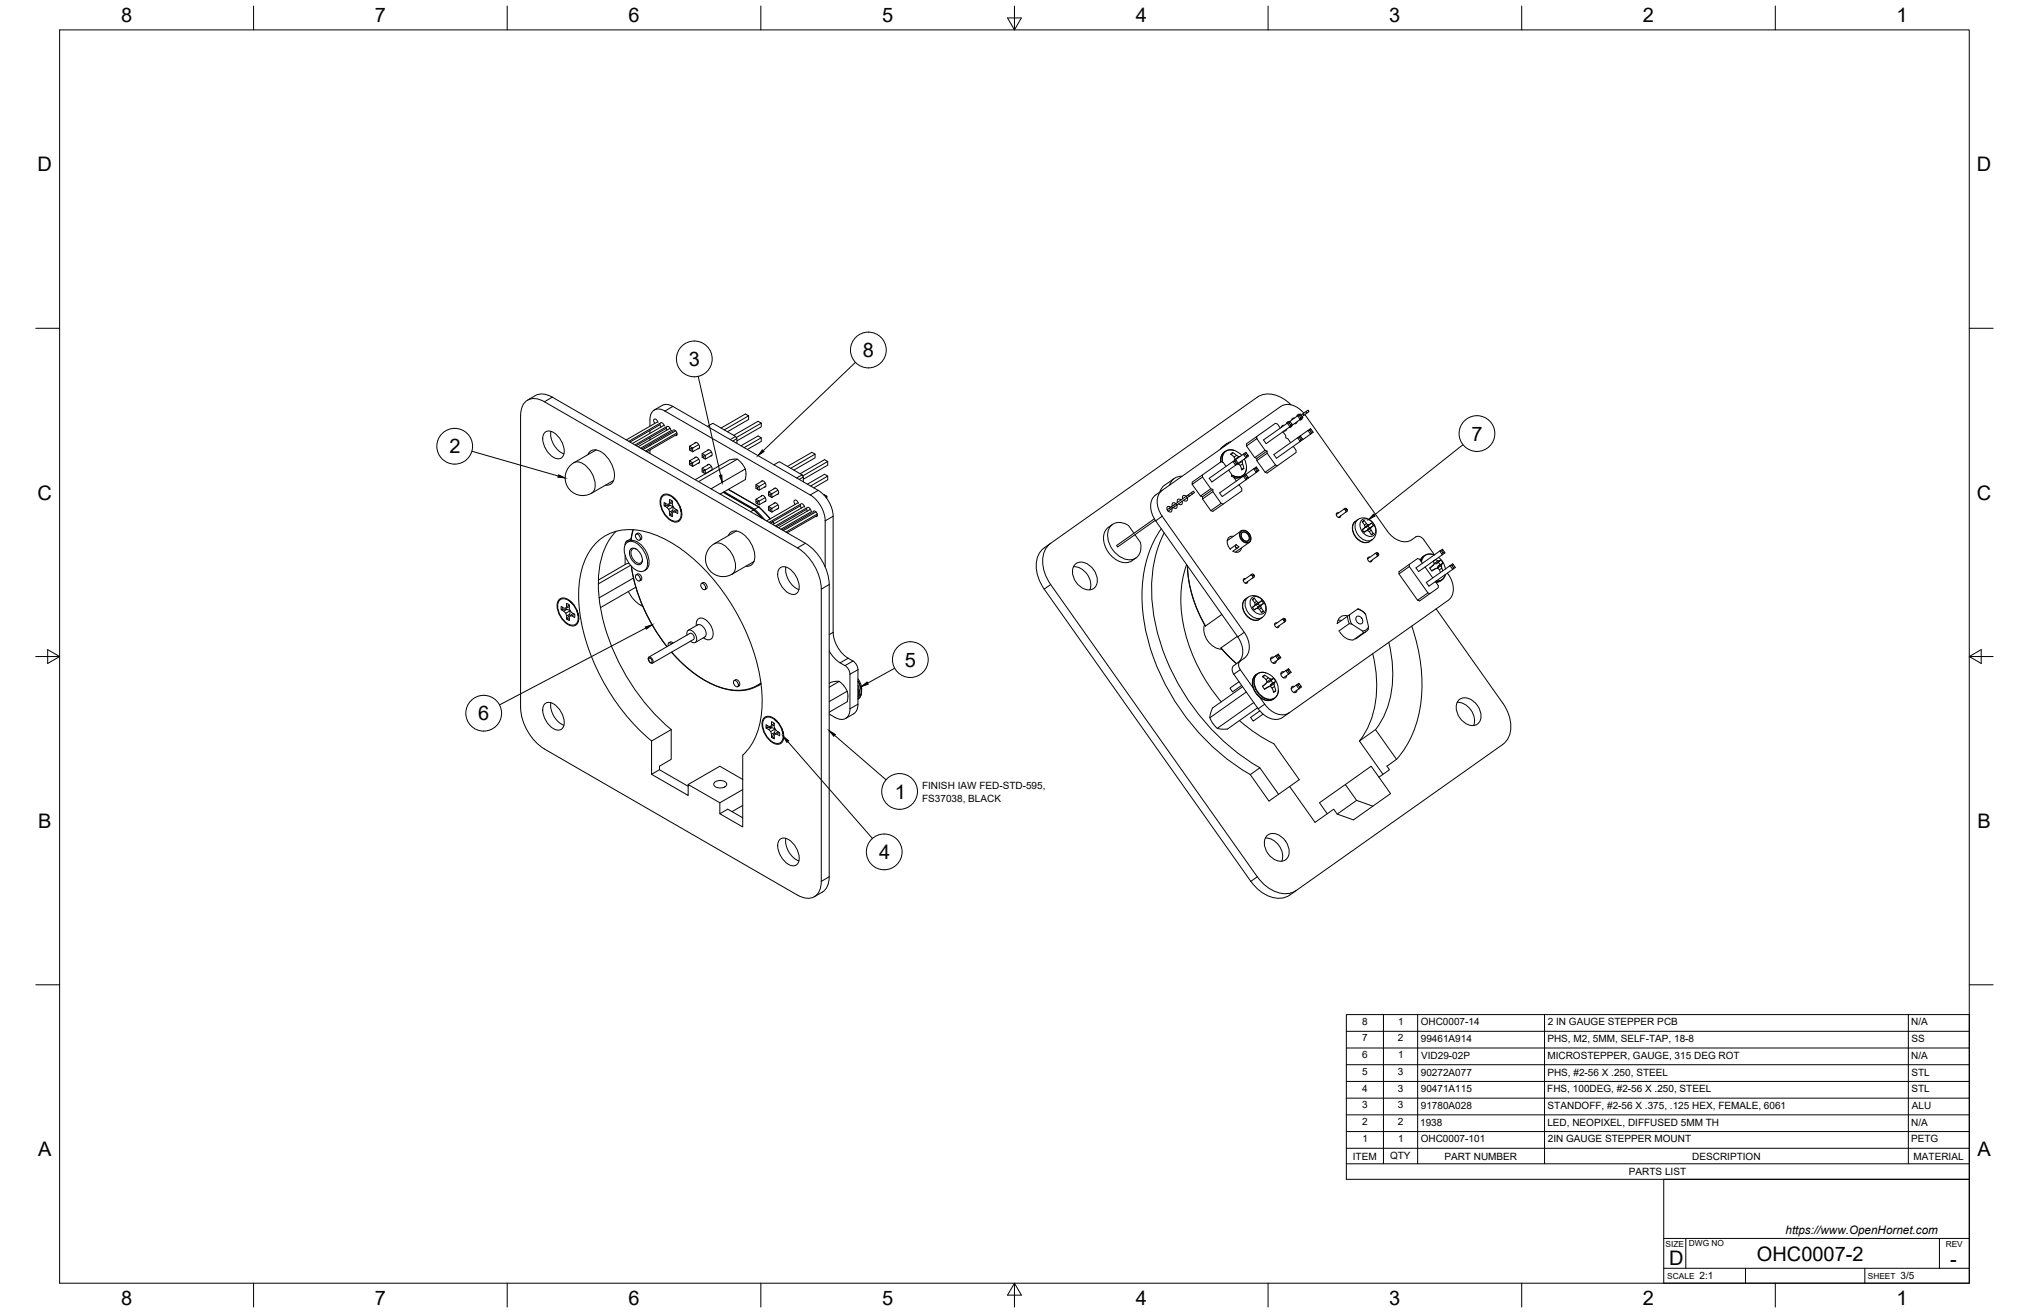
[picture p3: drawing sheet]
<svg xmlns="http://www.w3.org/2000/svg" width="864mm" height="559mm" viewBox="0 0 864 559" stroke-linecap="round" stroke-linejoin="round" font-family="sans-serif">
<!-- layer: Visible -->
<g fill="none" stroke="#000" stroke-width=".43">
<path d="M221.6 176.8v124.4M221.6 176.8a6.2 6.2 0 0 1 5.4-7.2 8.9 8.9 0 0 1 4.7 1.4l107.7 62.2a22.4 22.4 0 0 1 10.2 17.5v124.4a6.2 6.2 0 0 1-5.4 7.2 9 9 0 0 1-4.8-1.4l-107.7-62.1a22.5 22.5 0 0 1-10.1-17.6M224.5 170.3l3.4-2a7 7 0 0 1 7.2 .7l107.7 62.2a22.4 22.4 0 0 1 10.1 17.6v124.3a7.3 7.3 0 0 1-2.9 6.6l-3.4 2M276.6 178.6v2.8M276.6 178.6a3.9 3.9 0 0 1 1.9-4.1 3.9 3.9 0 0 1 4.5 .4l61.8 35.8M278.5 174.5l3.9-2.2 1.2-.2 2.1 .5 62.5 36.1a14 14 0 0 1 6.4 11v49.4a14.2 14.2 0 0 0 6.4 11M280 179.5l-13.4 7.7M280.1 179.7a1.1 1.1 0 0 0-.6-1.1 1.1 1.1 0 0 0-1.3 .1l.5 1.5M318.6 177v1.5l-9 5.2M548.7 179.5h-.6l-.5 .8M549 179.3l-11.2 7.9 1.1 1.6 10.1-7.1-1.1-1.6h.8l.6-.4M549 179.3l.8 1.2"/>
<path d="M549.5 172.3a12.1 12.1 0 0 0-13.4-3.8l-88.9 62.7M550.9 178h-.6l-.5 .7M552 179.5l-.2 .6-.9 .2M553.1 176.4h-.6l-.5 .8M553.1 177l.6 .8-.3 .7 1.1-.7-.3-.4M553.7 176.6l-.6 .4h-.8l1.1 1.5-3.3 2.4M553.7 176.7l.9-.6 .4 .6-.8 .6M554.2 177.9l-.2 .7-.9 .1M554.2 177.4l-.8-1.2-4.4 3.1M554.2 177.4l-.5 .4M554.6 176.1l1.3-.9 .4 .6-1.3 .9M554.9 175.8a7.8 7.8 0 0 0-9.8-2.8l-53.2 37.7"/>
<path d="M555.4 176.4l35.1 49.6a8.6 8.6 0 0 0 9.6 4.2l2.9-1.9 1.6 .2 1.4 1.2 4.5 6.4M555.9 175.2l.8-.7 .5 .7-.9 .6M232.1 183.9a4.4 4.4 0 0 1 5.6 2 8 8 0 0 1 1.8 8.4 3.5 3.5 0 0 1-5.4-.8 8.5 8.5 0 0 1-2.5-9.1zM234.5 183.6a9.5 9.5 0 0 0 5.5 9.6M244.3 196.9a7.5 7.5 0 0 0-2.8 10.3 7.5 7.5 0 0 0 10.3 2.7l9.4-5.4M250.2 193.5a3.4 3.4 0 0 1 5.3-1.4 12 12 0 0 1 5.7 12.2 3 3 0 0 1-3.5 2.2M253.6 191.5v.1M253.7 191.5l-9.4 5.4M276.6 183.2v1.3M276.6 186.3v.9M276.6 189.1v.6M276.6 191.5v1.5"/>
<path d="M280.8 180.8l-12.7 7.3M280.8 180.2l-13.2 7.6M282.7 181l-13.5 7.7M282.8 181.3a1.11 1.11 0 0 0-.6-1.2 1.11 1.11 0 0 0-1.2 .1l.4 1.5M283.5 182.4l-12.7 7.3M283.5 181.7l-13.2 7.7M285.2 182.3l-13.6 7.8M285.5 182.9a1.2 1.2 0 0 0-1.8-1.2l.2 1.3M285.9 183.7l-12.7 7.4M285.9 183.1l-13.3 7.6M286.4 184a.76 .76 0 0 1 .4-1.1 .76 .76 0 0 1 1 .7l.4 1.4-.3 .4-.6-.1M287.6 183.3l-13.9 8"/>
<path d="M288.1 184.3l-13.3 7.7M288.2 184.8l-12.9 7.5M293.5 196.2v.7l.6 .4 .7-.4v1.6l2.9-1.6M293.5 189.9v1.6l.6 .4M293.5 196.9v.8l.6 .4M294.1 191.1v.8l.7 .4M294.1 197.3v.8l.7 .4M295.7 188.7a1.35 1.35 0 0 1 1.5 0 1.35 1.35 0 0 1 .5 1.4l-.1 .7-.6 .2M295.7 194.9a1.35 1.35 0 0 1 1.5 0 1.35 1.35 0 0 1 .5 1.4l-.1 .7-.6 .2M296.3 188.3l-2.8 1.6 1.3 .8 2.6-1.5M296.3 194.5l-2.8 1.7 1.3 .7 2.6-1.5M297.7 190.6l-2.9 1.7v-1.6l-.7 .4-.6-.4"/>
<path d="M298.9 199.3v1.5l.6 .4M298.9 193v1.6l.6 .4M299.5 194.2v.8l.7 .4M301.1 191.8a1.35 1.35 0 0 1 1.5 0 1.35 1.35 0 0 1 .5 1.4l-.1 .7-.6 .2M301.1 198a1.35 1.35 0 0 1 1.5 0 1.35 1.35 0 0 1 .5 1.4l-.1 .6M301.1 181.5l2.3-1.4 9.7 5.7M301.7 197.6l-2.8 1.7 1.3 .7 2.6-1.5M301.7 191.4l-2.8 1.6 1.3 .8 2.6-1.5M303 200l-2.8 1.6v-1.6l-.7 .4-.6-.4M303 193.7l-2.8 1.7v-1.6l-.7 .4-.6-.4M306.9 182.2l10.4-6 1.3 .8-10.3 6M312.3 185.3l10.3-6 1.4 .8-10.6 6.1"/>
<path d="M313.1 185.8l.5 .9-1.7 1M313.1 185.8l-2.3 1.3M313.6 186.7v2M313.8 195.4l-16.5 9.6M315.4 189.7l7.2-4.2 1.4 .8-7.3 4.2M317.2 199.6l-14.6 8.4M324 186.3v1.6l-5.9 3.4M324 180.1v1.6l-10.4 5.9M329.4 197.8l2.3-1.3 9.7 5.6M335.2 198.5l10.3-6 1.4 .8-10.4 6M346.9 193.3v1.6l-9 5.2M352.3 196.4v1.6l-10.4 6"/>
<path d="M521.8 198.5l-1.2-1.7-.9-.3-7.9 5.6M522.3 188.7l-2 1.5-1 1.1M523.9 188l-1.6 .7-1.3 1.3M524.7 192.7l-.6 .8M524.7 192.7l1.6 1.1M524.7 192.7l-.9 .6 1.5 1.2M525.2 191.7l-2.4-.2-2.2 1.3-.9 1.7-.2 2.2M525.2 191.6l1.5 .7 1.8 1.5M525.3 194.5l.4 .9M525.6 196.4l.6 .8-.3 .8 1.1-.8M525.7 195.4l-.3 .6M525.9 195.6l-11.2 8 1.1 1.5 10.1-7.1-1.1-1.6h.8l.6-.4"/>
<path d="M525.9 195.6l.8 1.2M525.9 195.6h-.3M526.3 193.8l-1 .7M526.3 193.8l.9 .5M526.7 196.8l.3 .4M526.7 196.8l-.5 .4M526.9 197.4v.1M527.2 197.5l-.7 .1M527.2 197.5l.7 .6M527.7 194.3h-.5l-1.6 1.3M527.9 198.1l.6 1.9 .9-.7M528.7 196.4l-1.8 1 .1-.2"/>
<path d="M528.7 196.4l.2 1M528.8 195.9l-.1 .5M528.9 197.5l-1 .6M528.9 197.4l.5 1.9M529.4 199.3l-1 .3M529.6 195.3a5.9 5.9 0 0 1 .2 6.3l-1.5 1.3a3.8 3.8 0 0 1-3 .5M530 193.3l.6 .8-.3 .8 1.1-.8-.3-.4M530.5 188.9l4.4-3.1v.9l-4.4 3.1zM530.6 192.9l-.6 .4h-.8l1.1 1.6-3.3 2.3M531.1 193.7l-.8-1.2-4.4 3.1M531.1 193.7l-.5 .4M534.1 194.8l.8 .3v.9l3.6 5 .8 .3 4.4-3.1"/>
<path d="M534.4 199.5l.6 .8-.3 .8 1.1-.8-.3-.4-.5 .4M534.9 186.7l3.6 5-4.4 3.1-3.6-5M535 199.1l.5 .8M539.3 192l-4.4 3.1M539.3 192.9l-4.4 3.1M542.9 197.9l-4.4 3.1M544.9 182.2l-1.2-1.7-.8-.4-8 5.7M546.1 183.7l1.2 1.7v1l.8 .3 1.2 1.7M546.5 181.1h-.6l-.5 .7M547.6 182.6l-.4 .8h-.7M548.7 180.1l.6 .8-.3 .8 1.1-.8M549.8 181.1l-.2 .6-.9 .1"/>
<path d="M549.8 180.5l.3 .4M549.8 180.5l-.5 .4M550.4 190l1.2 1.7v.9l-7.9 5.6-.8-.3-3.6-5v-.9l-.8-.3M553.1 186.3l.6 .8-.3 .8 1.1-.8M553.4 185.5l4.4-3.1 .3 .4-.6 .4h-.8l1.1 1.6-3.3 2.3M553.4 185.5l-11.2 8 1.1 1.5 10.1-7.1-1.1-1.6h.8l.6-.4M553.4 185.5l.8 1.2M554.2 186.7l.3 .4M554.2 186.7l-.5 .4M557.5 183.2l.6 .8-.3 .8 1.1-.8-.2-.4-.6 .4M558.1 182.8l.6 .8M261.1 204.5h.1"/>
<path d="M282 210.7a4.5 4.5 0 0 1 5.7 2 8.1 8.1 0 0 1 1.9 8.5 3.6 3.6 0 0 1-5.5-.7 8.6 8.6 0 0 1-2.5-9.3zM282.2 211.1a4.2 4.2 0 0 1 5.4 1.8 7.6 7.6 0 0 1 1.7 8 3.4 3.4 0 0 1-5.1-.7 8.1 8.1 0 0 1-2.4-8.7zM282.7 213.9v1.4M282.7 215.3a3.3 3.3 0 0 1 2.3 3.9M282.7 213.9l1.9 .8 .4-.8M283.1 214.1l.1 1M283.1 215.1h2l1.3 .5M283.1 215.1l-.4 .2M285 213.9v-1.3l1.2 .7a3.2 3.2 0 0 0 2.2 3.9v1.3l-1.9-.7-.3 2.1-1.2-.7M285.1 215.1l-1.3 .8M285.4 218.9l-.4 .3M285.4 218.9l.8 .5"/>
<path d="M286.2 214l-1.6 .7M286.2 213.4l-1.2 .5M286.3 217.2l-1.3 .7M286.4 211.8l.8 .3M286.5 215.7l-1.9 1.1M286.5 211.9l1.6 1.3M286.5 215.8l-.2 1.4-.9 1.7M286.7 211.9l-.1 .1M286.8 212.1l.5 .2M287.8 216.9l-1.3 .9M288.3 217.2l-1 .7M289.5 215.6l.3 2"/>
<path d="M289.9 216.7l-.1 .5M289.9 217.4l-.1 .1M289.9 216.9l-.1 .8M295.9 204.2l14.6-8.5 2.7-.3a5.9 5.9 0 0 1 3.3 2.8l.7 1.4 .3 1.3-.3 3.2-10.7 6.2M299.5 200.4v.8l.7 .4M302.4 200.3h.1M307.9 209.5l13 7.5M310 208.2l13 7.6M321 217l-1.5 .8M321 217l3.6 3.7M321.8 212.5v.8l.6 .4 .7-.4v1.5l2.8-1.6M321.8 206.3v1.5l.6 .4"/>
<path d="M321.8 213.3v.8l.6 .3M322.4 207.4v.8l.7 .4M322.4 213.7v.7l.7 .4M323.1 215.8l-2.1 1.2M323.1 215.8l4.8 5M324 205a1.35 1.35 0 0 1 1.5 0 1.35 1.35 0 0 1 .5 1.4l-.1 .7-.6 .2M324 211.2a1.35 1.35 0 0 1 1.5 0 1.35 1.35 0 0 1 .5 1.5l-.1 .6-.6 .2M324.6 204.6l-2.8 1.7 1.3 .8 2.6-1.6M324.6 210.8l-2.8 1.7 1.3 .8 2.6-1.5M325.9 207l-2.8 1.6v-1.5l-.7 .3-.6-.3M327.1 215.6v1.6l.7 .4M327.1 209.4v1.5l.7 .4"/>
<path d="M327.8 216.8v.8l.7 .4M327.8 210.5v.8l.7 .4M329.4 208.1a1.35 1.35 0 0 1 1.5 0 1.35 1.35 0 0 1 .5 1.4l-.1 .7-.6 .2M329.4 214.3a1.35 1.35 0 0 1 1.5 .1 1.35 1.35 0 0 1 .5 1.4l-.1 .7-.6 .1M330 214l-2.9 1.6 1.4 .8 2.6-1.5M330 207.7l-2.9 1.7 1.4 .8 2.6-1.5M331.3 216.3l-2.8 1.7v-1.6l-.7 .4-.7-.4M331.3 210.1l-2.8 1.6v-1.5l-.7 .3-.7-.3M339.7 214l-13.4 7.7M339.8 214.2a1.1 1.1 0 0 0-.5-1.2 1.1 1.1 0 0 0-1.3 .2l.4 1.5M340.6 201.6l10.3-6 1.4 .8-10.6 6.2M340.6 215.3l-12.7 7.3"/>
<path d="M340.6 214.7l-13.3 7.6M341.4 202.1l.5 .9-1.7 1M341.4 202.1l-2.3 1.3M341.9 203v2M342.4 215.5l-13.5 7.7M342.5 215.8a1.11 1.11 0 0 0-.5-1.2 1.11 1.11 0 0 0-1.3 .1l.4 1.5M343.2 216.8l-12.7 7.4M343.2 216.2l-13.2 7.6M343.7 206.1l7.2-4.3 1.4 .8-7.3 4.2M344.9 210.6a14.1 14.1 0 0 1 6.3 11.1v19.6M345 216.7l-13.7 7.9M345.2 217.3a1.2 1.2 0 0 0-1.8-1.1l.2 1.3"/>
<path d="M345.6 218.2l-12.7 7.3M345.6 217.6l-13.2 7.6M346.1 218.5a.76 .76 0 0 1 .4-1.1 .76 .76 0 0 1 1 .7l.4 1.4-.3 .4-.6-.1M347.3 217.8l-13.9 8M347.9 218.8l-13.4 7.6M347.9 219.3l-12.9 7.5M350.7 210.7l1.3 .5-.6 .3M352 211.2l-.3 .7M352.3 202.6v1.6l-5.9 3.4M491.9 210.6a7.6 7.6 0 0 0-.7 9.9l35.6 50.6a8.6 8.6 0 0 1 .7 10.4l-.7 .6M494.7 208.7a7.6 7.6 0 0 0-.7 9.9l35.6 50.5a8.6 8.6 0 0 1 .7 10.4l-2.4 1.8M497.8 216.2l.4 .6-1 .8"/>
<path d="M497.8 216.2l-1 .8M498.3 215.9a1.03 1.03 0 0 0-1.6 .1 1.03 1.03 0 0 0 .5 1.6 .92 .92 0 0 0 1.3 .2 .92 .92 0 0 0 .2-1.3M498.7 215.6l.8-.6 .5 .6-.9 .6M498.7 215.6l.4 .6M498.7 215.6l-.9 .6M499 215.4a1.03 1.03 0 0 1 .7-1.5 1.03 1.03 0 0 1 1.2 1.1 .92 .92 0 0 1-.2 1.3 .92 .92 0 0 1-1.3-.3M499.1 216.2l-.9 .6M499.5 215l.9-.6 .4 .6-.8 .6M499.8 203.6l-4.6 3.3-1.5 2.4M500.6 214.2l4.3-3 .5 .6-4.4 3.1M502.7 212.8a.93 .93 0 0 0-1.3-.3 .93 .93 0 0 0-.2 1.3M503.1 213.4a.93 .93 0 0 1-.2 1.3 .93 .93 0 0 1-1.3-.3"/>
<path d="M503.1 202.7a5.1 5.1 0 0 0-5.3 3.8M505.3 211.8a.93 .93 0 0 1-.2 1.4 .93 .93 0 0 1-1.3-.3M505.8 210.6l1.3-1 .4 .6-1.3 1M505.8 210.6l-.9 .6a.93 .93 0 0 0-1.3-.2 .93 .93 0 0 0-.2 1.3M505.8 210.6l.4 .6M506.2 211.2l-.8 .6M507.1 209.6l.9-.6 .4 .6-.9 .6M507.4 205.2l4.4-3.1v.9l-4.4 3.1zM511 211.1l.8 .3v1l3.5 4.9 .9 .3 4.4-3.1M511.8 203l3.5 5-4.3 3.1-3.6-5M516.2 208.3l-4.4 3.1M516.2 209.3l-4.4 3.1"/>
<path d="M519.7 214.2l-4.4 3.1M522.9 200.1l1.3 1.7v.9l.8 .3 1.2 1.7M527.3 206.3l1.3 1.7v.9l-8 5.6-.9-.3-3.5-4.9v-1l-.9-.3M530 202.6l.6 .8-.3 .8 1.1-.8M530.3 201.8l4.4-3.1 .3 .4-.6 .4h-.8l1.1 1.6-3.3 2.3M530.3 201.8l-11.2 8 1.1 1.5 10.1-7.1-1.1-1.6h.8l.6-.4M530.3 201.8l.8 1.2M531.1 203l.3 .4M531.1 203l-.5 .4M569.8 218.3a.96 .96 0 0 0-1.1 .8 .96 .96 0 0 0 .8 1.1h.8l.3-.7M571.9 216.8l.7 .2M572.6 217l.3 .5-.1 .5"/>
<path d="M572.7 218l-3.1 2.2M573.2 216.6l.3 .8-.8 .6M573.2 216.6l-.7-.3-3.8 2.7M253.8 231a21.4 21.4 0 0 1 22.3-4.3 62.8 62.8 0 0 1 30 23 85.8 85.8 0 0 1 18.3 47.1 32.5 32.5 0 0 1-7 23.3l-1.3 1.3v30.5l-9.7-5.6v-4.6l-13.5-7.8v4.6l-15.6-9v-14.1a89 89 0 0 1-30.9-58.8 34.9 34.9 0 0 1 6.1-24.2zM262.2 226.1a30.9 30.9 0 0 0-7.5 23 86.9 86.9 0 0 0 21.4 51.9l4.6 5 5 4.5M266.1 231.7v.2M266.1 236.4v3.9M266.9 230.9a4.8 4.8 0 0 1 6.1 2.1 8.7 8.7 0 0 1 2 9.2 3.3 3.3 0 0 1-5.1-.2 10.2 10.2 0 0 1-3.9-9.9zM267.7 239.7l-1.1 .2-11.9 7M267.8 230.3l-1.2 .1-.5 1.3M268.5 233.6a3.3 3.3 0 0 1 4.1 2.1 3.3 3.3 0 0 1-.2 4.6 4.9 4.9 0 0 1-4.5-5.1zM268.5 229.9l-1.4 .8"/>
<path d="M268.6 229.2l-1.9 1.1M269.4 225.4l-.9 4.6a4.4 4.4 0 0 1 4.3 1.8 9.6 9.6 0 0 1 3 9.7l-1.6 1.4M270.6 227.4a1.59 1.59 0 0 1 1.6 .8 1.59 1.59 0 0 1-.1 1.8 1.85 1.85 0 0 1-1.5-2.6zM270.7 227.3a1.5 1.5 0 0 1 2.2 .5 1.5 1.5 0 0 1-.7 2.1M270.8 233.7a1.62 1.62 0 0 0-2 .2 1.62 1.62 0 0 0-.2 2 4.4 4.4 0 0 0 3.8 3.8l.7-.5 .3-1M310 228a3.4 3.4 0 0 1 5.2-1.4 12 12 0 0 1 5.8 12.2 3 3 0 0 1-3.5 2.2M313.4 226h-.1M313.4 226l-9.4 5.4a7.5 7.5 0 0 0-2.7 10.2 7.5 7.5 0 0 0 10.2 2.8l9.3-5.4M328.9 222l.7 .9M330.6 224.1v.1M447.2 231.2a11.1 11.1 0 0 0-5.1 15.2l2.3 4.3 88 124.4a14.2 14.2 0 0 0 14.4 6.9l2.1-1.1 2.8-1.9M447.2 231.2a10.5 10.5 0 0 0-2.8 11.8l1.1 2.9 1.7 2.9 88 124.3a14.2 14.2 0 0 0 14.4 6.9l2.1-1"/>
<path d="M473.5 223.2a6.8 6.8 0 0 0-3 9.7 9.8 9.8 0 0 0 9.7 6.5l3.4-2M482.6 226.9l-2.3-3.3a5.3 5.3 0 0 0-5.4-1.1 5.3 5.3 0 0 0-3.4 4.4 10.7 10.7 0 0 0 9.7 11.3 5.3 5.3 0 0 0 4.2-7.4l-2.3-3.2M491.3 220.8l-16 11.4 .4 .6 16-11.4M494.3 225a53.6 53.6 0 0 0-7.4 39.4 95.4 95.4 0 0 0 45.3 65.3M495.5 226.8a59.3 59.3 0 0 0-3.3 40.8 96 96 0 0 0 44.1 59.2M522.4 230.1l6.2-4.3h1.5l1.6 1.4 .7 1.8-.3 1.5-6.3 4.5M525 228.3a2.46 2.46 0 0 0-2.5 1.2 2.46 2.46 0 0 0 .2 2.7l1.1 1.6M526.2 231.8l-2.6 1.8M526.2 231.8l1.1 .8-.5 .6-.9-.3zM526.9 233.1l-2.2 1.5a2.24 2.24 0 0 0 3.7-1.4M528.7 226.7l-.4 .9 .4 1.6 1.1 1 1.4-.1M576.6 222.2l1.8-1.3 1.4-.5 1.8 .2 1.8 1 1.5 1.6 .7 2.1v2l-.8 1.7-2.1 1.6-1.2 .3-1.7-.2-1.8-1.1-1.4-1.6-.9-2.1 .1-2.4z"/>
<path d="M579.4 221.6a3.7 3.7 0 0 1 5.6 2 2.99 2.99 0 0 1-1.5 4.7 4.8 4.8 0 0 1-4.1-6.7zM580.6 221.5l1.6 1.8 1.5-.7M580.6 221.5l-.7 .8M580.7 221.5l-.9 .6 1.2 2.1-1.2 1.1 .4 .7 .5 .5 1.5-.7 1.5 1.8 .9-.6M580.8 224.7l-.9 .8M581.6 222.8l-.8 .6M581.6 225.8l-1.1 .6M582.1 225.3l-.3 .5M582.2 223.3l-1.3 1.1M582.2 223.9l.6 .8M582.8 223.3l-1.3 1.1-.6 .1M583.1 237.1a.96 .96 0 0 0-1.1 .9 .96 .96 0 0 0 .9 1l.8 .1 .3-.7"/>
<path d="M583.4 225l-1.5 .8M583.6 224.4l-1.5 .9 2.4-1.5-1.1 1.2 1.1 2-.9 .4M583.6 225.7l-.8 .6M583.7 222.6l-2.2 1.8M583.7 222.6l.9 1.1M585.2 235.6l.9 .5v.8M585.8 235.2l-3.7 2.6M585.8 235.2h.5l.5 .8-.7 .9M586.1 236.9l-3.1 2.2M605.4 239.7l-1.2-1.7-.8-.3-8 5.6v.9l8 11.2 .8 .4 4.4-3.2M610 238.8l.1 .1M610.1 238.9l.4 .8-.4 .8-1.5 1.3"/>
<path d="M610.5 236.2l-1.8-.4-1.4 .2-2 1.2-.7 1.3M611 238.1h.1M611.1 238.1l-1 .8M611.1 238.1l.9 .6M611.9 238.7l-1.5 1.3M612 238.7h.7M612.2 239.3l.7 1.1M612.3 237.2a7.6 7.6 0 0 1 2.9 4.9M612.6 238.7l.7-.3-2 1.5M612.6 238.7l-1.3 1.2-.9 .1M613.3 238.4l.9 1.2M614.2 239.6l-2.1 1.4"/>
<path d="M614.2 239.6l-.5 .5M614.2 234.1l-.6 .4h-.8l1.1 1.6-10.1 7.1-1.1-1.5 11.2-8 1.1 1.6-1.1 .8 .3-.8-.6-.8M614.7 234.9l-.5 .4M238.2 255a4.5 4.5 0 0 1 5.7 1.9 8.1 8.1 0 0 1 1.8 8.6 3.6 3.6 0 0 1-5.4-.8 8.6 8.6 0 0 1-2.6-9.3zM238.4 255.3a4.2 4.2 0 0 1 5.3 1.8 7.6 7.6 0 0 1 1.8 8.1 3.4 3.4 0 0 1-5.1-.8 8.1 8.1 0 0 1-2.4-8.7zM239.3 258.4v.9M239.3 259.3h2l1.3 .6M239.3 259.3l-.4 .2a3.3 3.3 0 0 1 2.3 3.9l.3-.3M241.2 258.1v-1.3l1.1 .7a3.2 3.2 0 0 0 2.3 3.9v1.4M241.2 258.1l-.4 .8-.8-.1-1.1-.7v1.4M241.3 259.3l-1.3 .8M242.3 258.2l-1.5 .7"/>
<path d="M242.3 257.6l-1.1 .5M242.6 256l.7 .4M242.7 259.9l-1.9 1.1M242.7 256.1l1.2 1.1M242.7 260l-.2 1.5-1 1.6M242.9 256.1l-.1 .1M243 256.3l.5 .2M244 257.1l.3 .3M245.6 259.8l.4 2M267.5 251.7a13.6 13.6 0 0 0 6.1 6.4M268.4 240.6l-13.8 7.9M268.7 240.9l1.9 8.8 3.5 9.5 4.9 9.1 4.9 6.9"/>
<path d="M269.6 246l-14.6 8.5M270.6 249.9l-15.1 8.7M270.6 244.7a1.59 1.59 0 0 1 1.6 .8 1.59 1.59 0 0 1-.1 1.8 1.85 1.85 0 0 1-1.5-2.6zM270.7 244.7a1.5 1.5 0 0 1 2.2 .5 1.5 1.5 0 0 1-.7 2M298.5 248.4a1.59 1.59 0 0 1 1.6 .8 1.59 1.59 0 0 1-.2 1.8 1.85 1.85 0 0 1-1.4-2.6zM298.6 248.3a1.5 1.5 0 0 1 2.1 .5 1.5 1.5 0 0 1-.7 2.1M332.1 241.7a4.4 4.4 0 0 1 5.6 1.9 8 8 0 0 1 1.8 8.5 3.5 3.5 0 0 1-5.4-.8 8.5 8.5 0 0 1-2.5-9.2zM334.5 241.3a9.5 9.5 0 0 0 5.5 9.6M456.9 241.2a7.7 7.7 0 0 1 7 9.8M457.5 240.3a5.1 5.1 0 0 1 7.3 1.4 6.2 6.2 0 0 1 .7 8.7 5.8 5.8 0 0 1-7.5-2.6 6.4 6.4 0 0 1-.5-7.5zM505.1 240.3a54.1 54.1 0 0 0 2.8 39.1 77.1 77.1 0 0 0 11.9 19.3M505.4 240.8l.7 7.1 1.3 5.7 2.6 6.9 3 5.9 7-4.9"/>
<path d="M529.8 255.2l1.9-1.3 1.6-.4 1.6 .2 1.9 1.1 1.4 1.7 .7 1.9-.1 2.1-.9 1.6-1.9 1.5-1.4 .4-1.4-.2-1.8-.9-1.4-1.6-1-2.4-.1-2.1zM530.2 246.3a.96 .96 0 0 0-1.1 .8 .96 .96 0 0 0 .8 1.1h.8l.3-.7M532.3 244.8l.7 .2M532.6 254.7a3.7 3.7 0 0 1 5.6 2 2.99 2.99 0 0 1-1.5 4.7 4.8 4.8 0 0 1-4.1-6.7zM533 245l.3 .5-.1 .5M533.2 246l-3.2 2.2M533.2 255.3l.7-.7 1.5 1.8 1.6-.7M533.6 244.6l.3 .8-.7 .6M533.6 244.6l-.7-.3-3.7 2.7M533.9 254.6l-.8 .6 1.1 2-1.1 1.2 .3 .6 .5 .6 1.5-.7 1.6 1.8 .8-.6M534 257.8l-.9 .8M534.8 255.9l-.8 .6"/>
<path d="M534.8 258.9l-1 .6M535.3 258.3l-.3 .6M535.4 256.4l-1.3 1.1M535.5 257l.6 .8M536 256.3l-1.3 1.2-.6 .1M536.6 258l-1.5 .9M536.8 258.8l-.8 .5M537 255.7l-2.3 1.8M537 255.7l.8 1.1M537.8 256.8l-1 .7-.2 .5 1.2 2.1M537.8 256.8l-2.5 1.5 1.5-.8M577.8 259.3l1.6 .5 1.9 1.7"/>
<path d="M599.8 240.2v.9l8 11.2 .8 .3 3.6-2.5v-.9l-1.2-1.7M599.8 241.1l-4.4 3.1M606.6 241.3l3.2 4.7M607.1 247.9l10.1-7.2 1.1 1.6-10.1 7.2zM607.8 252.3l-4.4 3.1M608.5 241.7l1 1.3 1.6-1M610.1 240.5l-1.6 1.2M611.1 242l-1.8 .9M611.1 241.9a1.7 1.7 0 0 1 2 1.8M611.3 259.1l28.3 40.2M611.7 241.8v.1M613.4 240.8l.3 1"/>
<path d="M613.6 240.1l-1.5 .9-.4 .8 1.7-1M613.6 241.8l-1 .7M613.7 241.8l.3 1.2M613.7 240.1l-.3 .7M615.2 244.5l-1.2 2.1-1.3 .9-1.5 .3M616 243.9a9 9 0 0 1 1.2 10.9l-68.5 48.6M618.6 240.3l-.6 .4M619.1 241.1l-.8-1.1-1.1 .7h.8l.6 .8-.3 .8 1.1-.8-.3-.4-.5 .4M241.5 263.1l.8 .5M242.5 261.4l-1.3 .7M243.9 261.1l-1.2 .9M244.5 261.4l-1.1 .7"/>
<path d="M244.6 262.8l-1.9-.8-.4 .8v1.3l-1.2-.7M246 260.9l-.1 .5M246.1 261.6l-.1 .1M246.1 261.1l-.1 .8M276.1 279.7a1.59 1.59 0 0 1 1.6 .8 1.59 1.59 0 0 1-.1 1.8 1.85 1.85 0 0 1-1.5-2.6zM284.6 273.6l1-.4 .9 .5M285.8 277.6l4.6 4.8 4.8 4 4.6 3.1 6.2 2.9 4.8 1.3 4.9 .2 4.4-.9 3.8-1.9M285.9 274.1a.83 .83 0 0 0-1.2-.5 .83 .83 0 0 0-.2 1.3M292.4 270.3a1.53 1.53 0 0 1 .7-2.1 1.53 1.53 0 0 1 2.1 .8 3.4 3.4 0 0 1 .8 4.4l-1.2 .1-.9-.6M295.2 272.2l-17.5 10.1M295.2 272.1a1.73 1.73 0 0 0-1.5-2.6l-17.5 10.2M297.1 265.9l-4.2 2.4"/>
<path d="M300.1 271.1l-4.2 2.4M352.9 277.1a15.1 15.1 0 0 0 7.2 6.5l.9 1 .7 1.7 .1 15.4a3.9 3.9 0 0 1-1.9 4.1 3.9 3.9 0 0 1-4.5-.5l-2.5-1.4M512.7 265.8a8.5 8.5 0 0 0 7.4 10.5M526.6 270.8l-6.9 5 6.6 6.7M537.8 260.1l-1 .4M542.1 279.7a1.06 1.06 0 0 0-1.3 .5 1.06 1.06 0 0 0 .3 1.4 1.06 1.06 0 0 0 1.2 .8 1.06 1.06 0 0 0 .9-1.1M543.5 265.1a.96 .96 0 0 0-1.1 .9 .96 .96 0 0 0 .9 1l.8 .1 .3-.7M544.3 278.7l.8 1.2-1.1 .8 .3-.8-.5-.8h-.9l1.1-.7 .3 .3-.5 .4M544.9 279.5l-.6 .4M545.6 263.6l.9 .5v.8M546.2 263.2l-3.7 2.6M546.2 263.2h.5l.5 .8-.7 .9"/>
<path d="M546.5 264.9l-3.1 2.2M569.5 263.9l1.4 .2M570.2 268.8a6.4 6.4 0 0 0 5.5 3.5M573.6 262.2l.7 3.2M573.7 262.1a3.2 3.2 0 0 0-4.4 3.2M574.3 265.4l1.1 .2 4.5 2.9 .4 .8-4.5 3.2M574.3 265.4l-4.5 3.2M574.5 261.6v1.7l.9 2.3M577.5 262.4a1.94 1.94 0 0 1 2.1 .7 1.94 1.94 0 0 1 0 2.3 1.94 1.94 0 0 1-2.1-.8 1.94 1.94 0 0 1 0-2.2zM580.7 260.9l.6 .6 1.1 5.8a1.98 1.98 0 0 1-2 2M580.7 260.8l-2.7-1.7-9 6.3M581.5 268.8l-4.5 3.2"/>
<path d="M582.5 266.7l-1 1.3-1.6 .5M584.3 278.2a45.2 45.2 0 0 1-3.7 34.3l-2 2.9M591.1 273.4a45.2 45.2 0 0 1-3.6 34.3l-2 2.8M600.9 266.5a65 65 0 0 1 .5 45.4l-3.1 6-3.9 5.3M232.1 299.4a4.4 4.4 0 0 1 5.6 1.9 8 8 0 0 1 1.8 8.5 3.5 3.5 0 0 1-5.4-.8 8.5 8.5 0 0 1-2.5-9.1zM234.5 299.1a9.5 9.5 0 0 0 5.5 9.6M276.3 280.1a1.08 1.08 0 0 1 1.1 .7 1.08 1.08 0 0 1-.3 1.2l-1-1zM312.4 289.7a1.59 1.59 0 0 1 1.6 .8 1.59 1.59 0 0 1-.2 1.8 1.85 1.85 0 0 1-1.4-2.6zM312.5 289.7a1.51 1.51 0 0 1 2.1 .5 1.51 1.51 0 0 1-.6 2.1M352.9 290.8l1.1-.5 2.6-.4a5.9 5.9 0 0 1 3.3 2.9l.9 2.4-.2 3.5-7.7 4.4M357.2 290l-4.3 2.5M360.6 294.2l-7.7 4.4"/>
<path d="M361 280.1a6.5 6.5 0 0 1 3.7 3.1l.5 1.8v14.7M365.2 288.9a6.5 6.5 0 0 1 .6 8.1l-.6 .5M365.2 299.7l-.2 1.5-.8 1.8-4.3 2.8M527.4 290.2l-3.9 2.7 1.1 1.5 3.9-2.7M527.9 281.3l-.7 1.3 .3 1.8 5.9 8.4M527.9 281.3l-3.1 2.3-.4 1 .1 1.1 .6 1.3 10.4 14.6a8.6 8.6 0 0 0 9.6 4.2l3.6-2.4M528.9 292.3l-12.8 9-1.1 3.2a6.1 6.1 0 0 0 2 4.3l.1 .1a4.9 4.9 0 0 0 4.5 1.4h.8l12.8-9.1M530.5 294.5l-15.6 11M533.6 299l-15.5 11M534 287.7l1.6-1.2 1.9-.4a7.5 7.5 0 0 1 6.4 9l-1.1 1.8-2 1.2-2.2-.1-2.2-1.1-1.7-1.6-1.4-3-.2-2.6zM536.2 296.8l2.1 2.9M538.2 287.4l-.6 .8"/>
<path d="M538.3 299.7a8.6 8.6 0 0 0 9.6 4.1l.8-.4M538.8 290.9l-1.4 1.3M538.8 290.9l-1.5 1.1 1 1.3M538.9 289.2l.4 .9-.4 .8M539.9 292.3l-1.8 .9M539.9 288.5l-1 .7M540.5 292.1v.1M540.7 289.1l-1.5 1.2M540.8 289h.7M540.8 289l-.9-.5a1.54 1.54 0 0 0-2.6-.5l1.6 1.2M540.8 280.7l2.1-1.6 1.1 1.6-2.1 1.5M541 289.7l.7 1"/>
<path d="M541.5 292.8a1.77 1.77 0 0 0-2.9 .3l-.3 .2M542.1 288.7l-2 1.6M542.1 288.7l-2 1.6h-.9M542.1 288.7l.9 1.3M542.2 291.1l.3 1M542.4 292.2l-1 .6 .7 1.9 .9-.7M542.4 290.5l-1.5 .8-.4 .8 1.7-1M542.5 292.1l.5 1.9M542.5 290.5l-.3 .6M543 290l-2.1 1.3M543 294l-1 .3M543 290l-.5 .5"/>
<path d="M545.2 286.9l2.1-1.5 1.1 1.5 .3-.7 .6-.4 .3 .4-3.3 2.3M546.5 285.9a1.06 1.06 0 0 0-1.3 .5 1.06 1.06 0 0 0 .3 1.4 1.06 1.06 0 0 0 1.2 .8 1.06 1.06 0 0 0 .9-1.1M548.2 285.4l.5-.4-.3-.4-1.1 .8h.9l.5 .8M548.7 285l.6 .8M550.9 292.2a1.06 1.06 0 0 0-1.3 .5 1.06 1.06 0 0 0 .3 1.3 1.06 1.06 0 0 0 1.2 .8 1.06 1.06 0 0 0 .9-1.1M552.6 291.6l.5 .8M553.1 291.2l.9 1.2-3.3 2.3M553.7 292l-.6 .4-.3 .8-1.1-1.6h.9l.5-.4-.3-.4-3.2 2.3M620.2 298.9a7.7 7.7 0 0 1 7 9.9M620.8 298.1a5.1 5.1 0 0 1 7.4 1.3 6.2 6.2 0 0 1 .6 8.8 5.8 5.8 0 0 1-7.5-2.7 6.4 6.4 0 0 1-.5-7.4zM639.6 299.3a14.2 14.2 0 0 1 1.7 15.8l-1.7 1.7-87.9 62.2M285.7 310.5v12.7l-5 2.9v1.5l12.2 7"/>
<path d="M285.7 310.5l-8.4 4.9M325.4 305.3a4.5 4.5 0 0 1 5.7 2 8.1 8.1 0 0 1 1.9 8.5 3.6 3.6 0 0 1-5.5-.8 8.6 8.6 0 0 1-2.5-9.2zM325.6 305.6a4.2 4.2 0 0 1 5.4 1.9 7.6 7.6 0 0 1 1.7 8 3.4 3.4 0 0 1-5.1-.7 8.1 8.1 0 0 1-2.4-8.7zM326.1 309.8a3.3 3.3 0 0 1 2.3 4M326.5 308.7v.9M326.5 309.6l2 .1 1.3 .5M326.5 309.6l-.4 .2M328.4 308.5v-1.3l1.1 .6a3.2 3.2 0 0 0 2.3 4v1.3l-1.9-.7-.4 .7v1.3l-1.1-.6M328.4 308.5l-.4 .7-1.9-.7v1.3M328.5 309.7l-1.3 .8M328.8 313.5l.7 .5M329.5 308.6l-1.5 .6"/>
<path d="M329.5 308l-1.1 .5M329.7 311.8l-1.3 .7M329.8 306.4l.8 .3M329.9 310.3l-1.9 1M329.9 306.4l1.6 1.3M329.9 310.3l-.2 1.5-1.3 2M330.1 306.5h-.1M330.2 306.7l.5 .2M331.2 311.4l-1.3 1M331.7 311.7l-1 .8M332.9 310.1v.4M332.9 310.6l.3 1.6"/>
<path d="M333.3 311.3l-.2 .5M333.3 312h-.1M333.3 311.5l-.1 .8M527.6 306.7l6.5 5.1 8.1 4.7 10.8 15.3-12.9 9.1-7.9-11.2M536.2 302.6l-3.9 2.7 1.1 1.6 4.2-3M578.6 315.4l10 14.1M585.4 310.5l9 12.7-4.1 2.9 1.1 1.5-4.5 3.2M585.4 310.5l-6.8 4.9M280.7 327.6l-3.4 1.9M304.1 333a3.8 3.8 0 0 1 5.1 .4 2.24 2.24 0 0 1-3 2l-1.6-.5a1.16 1.16 0 0 1-.5-1.9zM316.1 331.7l-9.7-5.6-13.5 7.8M316.1 336l-9.7 5.7"/>
<path d="M532.2 329.7l4-2.9 8 11.3M572.6 333.9l11-7.8 8.3 11.7-15.8 11.1-6.9-2.4-1.5-2.1-8 5.6-10.8-15.3M306.4 346.3l3.4-1.9 6.3 3.6M316.1 342.8l-4.5 2.6M332.1 357.1a4.4 4.4 0 0 1 5.6 2 8 8 0 0 1 1.8 8.4 3.5 3.5 0 0 1-5.4-.7 8.5 8.5 0 0 1-2.5-9.2zM334.5 356.8a9.5 9.5 0 0 0 5.5 9.6M538.6 356.7a7.7 7.7 0 0 1 6.9 9.8M539.1 355.8a5.1 5.1 0 0 1 7.4 1.4 6.2 6.2 0 0 1 .7 8.7 5.8 5.8 0 0 1-7.5-2.6 6.4 6.4 0 0 1-.6-7.5zM564.9 346.3l-3.3-4.6 11-7.8 4.8 6.7-8.2 5.9M577.4 340.6l6.9 2.5"/>
</g>
<!-- layer: Visible Narrow -->
<g fill="none" stroke="#000" stroke-width=".43">
<path d="M235.1 169l-3.4 2M286.4 173l-3.4 1.9M244.3 196.9a5.4 5.4 0 0 1 6.1 2.4 9.5 9.5 0 0 1 2.4 9.6l-1 1M521.1 192.4l-1.2 1.4-.3 2.8M521.6 192l-1.2 1.6-.3 1.4 .1 1.6M525.2 191.7a3.8 3.8 0 0 0-4.1 .9 3.8 3.8 0 0 0-.7 4.1M530.5 199.2a3.8 3.8 0 0 1-2.2 3.5 3.8 3.8 0 0 1-4.1-.7M307.8 209.5l13 7.5 3.4 3.5M308.3 209.3l12.9 7.4 4.4 4.6M309.9 208.3l13 7.5 4.9 5M348.2 208.7l-3.4 2M354.6 219.7l-3.4 2"/>
<path d="M494.6 219.7l-2.7 2M524.2 202.2l1.5 .7 1.4 .1 1.9-.6M528.4 202.8l-1.5 .6-1.7-.1M573.2 216.6l-.6 .4M573.4 216.9l-.7 .4M269.5 225.4l-.9 4.6M304 231.4a5.4 5.4 0 0 1 6.1 2.4 9.5 9.5 0 0 1 2.4 9.6l-1 1M328.8 222.1l.7 .8M342.8 231.2l-3.4 2M528.1 226.4a2.77 2.77 0 0 1 2.9-.1 2.77 2.77 0 0 1 1.4 2.6 1.89 1.89 0 0 1-1.3 2.1 1.89 1.89 0 0 1-2.3-1l-.9-1.6-.1-1.1zM528.2 226a3.2 3.2 0 0 0 0 3.6 3.2 3.2 0 0 0 3.5 1.2M528.7 226.7a2.23 2.23 0 0 1 2.5 .8 2.23 2.23 0 0 1 0 2.6"/>
<path d="M528.8 226.5a2.39 2.39 0 0 1 2.6 .9 2.39 2.39 0 0 1 0 2.8 2.39 2.39 0 0 1-2.6-.9 2.39 2.39 0 0 1 0-2.8zM576.9 221.8a5.2 5.2 0 0 0 1.3 7.8l1.4 .9 1.4 .4 2-.5M578 221.1a5.2 5.2 0 0 0 1.2 7.8l1.4 .9 1.5 .4 1.9-.5M586.5 235.5l-.6 .4M586.7 235.7l-.6 .4M605.8 236.8l-1.2 1.7M606.4 236.4l-1 1.1-.5 1.5M610 236a3.5 3.5 0 0 0-5 3.1M268.8 241a72.4 72.4 0 0 0 15.1 34.2M352.9 248.8l-3.3 1.9M447.2 248.8l-2.8 1.9M505.4 240.8a54.5 54.5 0 0 0 7.7 25.6"/>
<path d="M530.2 254.9a5.2 5.2 0 0 0 1.2 7.8l1.4 .9 1.5 .4 1.9-.5M531.2 254.2a5.2 5.2 0 0 0 1.2 7.8l1.5 .9 1.4 .4 2-.5M533.6 244.6l-.6 .4M533.8 244.8l-.6 .5M613.2 247.2l-2 .6M613.7 246.8l-1.4 .6h-1.2M615.2 244.5a3.4 3.4 0 0 1-3.9 2.7M285.9 277.5a45.1 45.1 0 0 0 25 16 16.7 16.7 0 0 0 13-2.9M296.4 266.3a2.41 2.41 0 0 1 1-3 2.41 2.41 0 0 1 3.1 .6 6.9 6.9 0 0 1 2.7 7.5 2.36 2.36 0 0 1-3.8 .1M297 265.9a3.5 3.5 0 0 1 3.6 4.1l-.6 1.1M354.6 269.1l-1.7 1M519.7 275.7l6.6 6.7"/>
<path d="M529.6 269.1l-2.8 2M546.9 263.4l-.6 .5M547.1 263.7l-.6 .4M323.9 291l-1.2 .8M361 280.1l-3.4 2M363.1 281.3l-3.5 2M365.2 290a6.4 6.4 0 0 1 .4 7.2l-.4 .3M365.2 289.8a8 8 0 0 1 1.3 6M365.2 285l-3.4 2M365.2 299.7l-3.4 2M365.2 293.1l.2 1.8-.2 1.5M365.2 291.7a5.8 5.8 0 0 1 0 5.6"/>
<path d="M527.9 285l-2.8 2M534.6 287.1a5.9 5.9 0 0 0 .7 8.6 5.4 5.4 0 0 0 6.7 1.8M535.2 286.8a5.9 5.9 0 0 0 .6 8.6 5.4 5.4 0 0 0 6.7 1.8M538.3 299.7l-2.8 2M538.8 286.4a3.7 3.7 0 0 0-4 .7 3.7 3.7 0 0 0-.9 3.9 7.4 7.4 0 0 0 7.6 6.5 3.6 3.6 0 0 0 2.6-3.6M352.9 373.2l-3.3 1.9M535.1 373.2l-2.7 1.9"/>
</g>
<!-- layer: Border -->
<g fill="none" stroke="#000" stroke-width=".43">
<path d="M25.4 12.7h812.8v533.4h-812.8zM107.9 2.6v10.1M215.9 2.6v10.1M323.8 2.6v10.1M428.8 7.6h5.9l-2.9 5.1zM431.8 2.6v10.1M539.7 2.6v10.1M647.7 2.6v10.1M755.6 2.6v10.1M15.2 139.7h10.2M838.2 139.7h10.1M15.2 279.4h10.2"/>
<path d="M20.3 276.5l5.1 2.9-5.1 3zM838.2 279.4l5.1-2.9v5.9zM838.2 279.4h10.1M15.2 419.1h10.2M838.2 419.1h10.1M107.9 546.1v10.2M215.9 546.1v10.2M323.8 546.1v10.2M431.8 546.1l2.9 5.1h-5.9zM431.8 546.1v10.2M539.7 546.1v10.2M647.7 546.1v10.2"/>
<path d="M755.6 546.1v10.2"/>
</g>
<!-- layer: Parts Lists -->
<g fill="none" stroke="#000" stroke-width=".43">
<path d="M573 431.8h265.2v70.1h-265.2zM573 438.9h265.2M588.8 431.8v63.5M603.4 431.8v63.5M657.4 431.8v63.5M812.2 431.8v63.5M573 453.1h265.2M573 446h265.2M573 474.5h265.2M573 467.4h265.2M573 460.2h265.2M573 495.3h265.2"/>
<path d="M573 488.7h265.2M573 481.6h265.2"/>
</g>
<!-- layer: Balloons -->
<g fill="none" stroke="#000" stroke-width=".43">
<path d="M364.1 154.2l-39.3 37.6M297.2 160.2l9.5 42.1M200.9 192l36.7 10.6M622.7 189.3l-37.8 29.9M274.9 267.3l-62.3 32.7M380.8 284.4l-11.5 6.3M335.3 315.6l36 41.2M355.2 312.9l21.9 19"/>
<circle cx="295.5" cy="152.8" r="7.6"/>
<circle cx="369.6" cy="149" r="7.6"/>
<circle cx="193.5" cy="189.9" r="7.6"/>
<circle cx="628.6" cy="184.5" r="7.6"/>
<circle cx="387.5" cy="280.7" r="7.6"/>
<circle cx="205.9" cy="303.5" r="7.6"/>
<circle cx="382.9" cy="336.8" r="7.6"/>
<circle cx="376.4" cy="362.6" r="7.6"/>
</g>
<path d="M324.5 191.5l.7 .7-2.6 1.7zM237.7 202.1l2.8 1.3-3-.3zM306.2 202.4l1-.2 .2 3.1zM584.6 218.8l.6 .8-2.7 1.5zM274.6 266.8l3-.9-2.5 1.8zM366.6 292.2l2.4-1.9 .5 .9zM333.3 313.3l2.4 2-.8 .7zM352.9 311l2.6 1.6-.6 .7z" fill="#000" stroke="#000" stroke-width=".43"/>
<!-- layer: Titleblock -->
<path d="M708.1 501.9h130.1v44.2h-130.1zM708.1 539.8h130.1M708.1 527.1h130.1M717.5 527.1v12.7M742.9 539.8v6.3M793.7 539.8v6.3M825.5 527.1v12.7" fill="none" stroke="#000" stroke-width=".43"/>
<g font-size="8.5">
<text x="51.6" y="9.4">8</text>
<text x="159.5" y="9.4">7</text>
<text x="267.5" y="9.4">6</text>
<text x="375.4" y="9.3">5</text>
<text x="483.4" y="9.4">4</text>
<text x="591.3" y="9.4">3</text>
<text x="699.3" y="9.4">2</text>
<text x="807.2" y="9.4">1</text>
<text x="16" y="72.9">D</text>
<text x="841.4" y="72.9">D</text>
<text x="293.1" y="155.8">3</text>
<text x="367.2" y="152">8</text>
<text x="626.3" y="187.6">7</text>
<text x="191.3" y="193">2</text>
<text x="16" y="212.6">C</text>
<text x="841.4" y="212.6">C</text>
<text x="385.1" y="283.7">5</text>
<text x="203.5" y="306.6">6</text>
<text x="380.8" y="339.9">1</text>
<text x="16.2" y="352.3">B</text>
<text x="841.7" y="352.3">B</text>
<text x="374.1" y="365.6">4</text>
<text x="16.2" y="492">A</text>
<text x="841.7" y="492">A</text>
<text x="710.4" y="538.4">D</text>
<text x="747.8" y="536.7">OHC0007-2</text>
<text x="830.1" y="538.8">-</text>
<text x="51.6" y="555.5">8</text>
<text x="159.5" y="555.5">7</text>
<text x="267.5" y="555.5">6</text>
<text x="375.4" y="555.4">5</text>
<text x="483.4" y="555.5">4</text>
<text x="591.3" y="555.5">3</text>
<text x="699.3" y="555.5">2</text>
<text x="807.2" y="555.5">1</text>
</g>
<text font-size="5" x="760" y="525.2">https://www.OpenHornet.com</text>
<g font-size="4.3">
<text x="392.5" y="336">FINISH IAW FED-STD-595,</text>
<text x="392.5" y="341.1">FS37038, BLACK</text>
<text x="579.8" y="436.1">8</text>
<text x="595.1" y="436.1">1</text>
<text x="604.7" y="436.4">OHC0007-14</text>
<text x="658.8" y="436.4">2 IN GAUGE STEPPER PCB</text>
<text x="813.5" y="436.4">N/A</text>
<text x="579.8" y="443.2">7</text>
<text x="595" y="443.3">2</text>
<text x="604.7" y="443.5">99461A914</text>
<text x="658.6" y="443.5">PHS, M2, 5MM, SELF-TAP, 18-8</text>
<text x="813.6" y="443.5">SS</text>
<text x="579.8" y="450.4">6</text>
<text x="595.1" y="450.4">1</text>
<text x="604.9" y="450.6">VID29-02P</text>
<text x="658.6" y="450.7">MICROSTEPPER, GAUGE, 315 DEG ROT</text>
<text x="813.5" y="450.7">N/A</text>
<text x="579.8" y="457.5">5</text>
<text x="594.9" y="457.5">3</text>
<text x="604.7" y="457.7">90272A077</text>
<text x="658.6" y="457.8">PHS, #2-56 X .250, STEEL</text>
<text x="813.6" y="457.8">STL</text>
<text x="579.8" y="464.6">4</text>
<text x="594.9" y="464.6">3</text>
<text x="604.7" y="464.8">90471A115</text>
<text x="658.6" y="464.9">FHS, 100DEG, #2-56 X .250, STEEL</text>
<text x="813.6" y="464.9">STL</text>
<text x="579.8" y="471.7">3</text>
<text x="594.9" y="471.7">3</text>
<text x="604.7" y="472">91780A028</text>
<text x="658.7" y="472">STANDOFF, #2-56 X .375, .125 HEX, FEMALE, 6061</text>
<text x="813.8" y="471.9">ALU</text>
<text x="579.8" y="478.8">2</text>
<text x="595" y="478.8">2</text>
<text x="604.5" y="479.1">1938</text>
<text x="658.6" y="479.1">LED, NEOPIXEL, DIFFUSED 5MM TH</text>
<text x="813.5" y="479.1">N/A</text>
<text x="579.9" y="485.9">1</text>
<text x="595.1" y="485.9">1</text>
<text x="604.7" y="486.2">OHC0007-101</text>
<text x="658.8" y="486.2">2IN GAUGE STEPPER MOUNT</text>
<text x="813.4" y="486.2">PETG</text>
<text x="575.8" y="493.5">ITEM</text>
<text x="591.7" y="493.4">QTY</text>
<text x="614.8" y="493.5">PART NUMBER</text>
<text x="720.3" y="493.5">DESCRIPTION</text>
<text x="814.5" y="493.5">MATERIAL</text>
<text x="693.3" y="500.1">PARTS LIST</text>
<text x="723.4" y="544.5">2:1</text>
<text x="809" y="544.5">3/5</text>
</g>
<g font-size="3.5">
<text x="708.9" y="530.9">SIZE</text>
<text x="718.9" y="530.5">DWG NO</text>
<text x="828.2" y="530.9">REV</text>
<text x="709.6" y="544.2">SCALE</text>
<text x="795" y="544.2">SHEET</text>
</g>
</svg>
